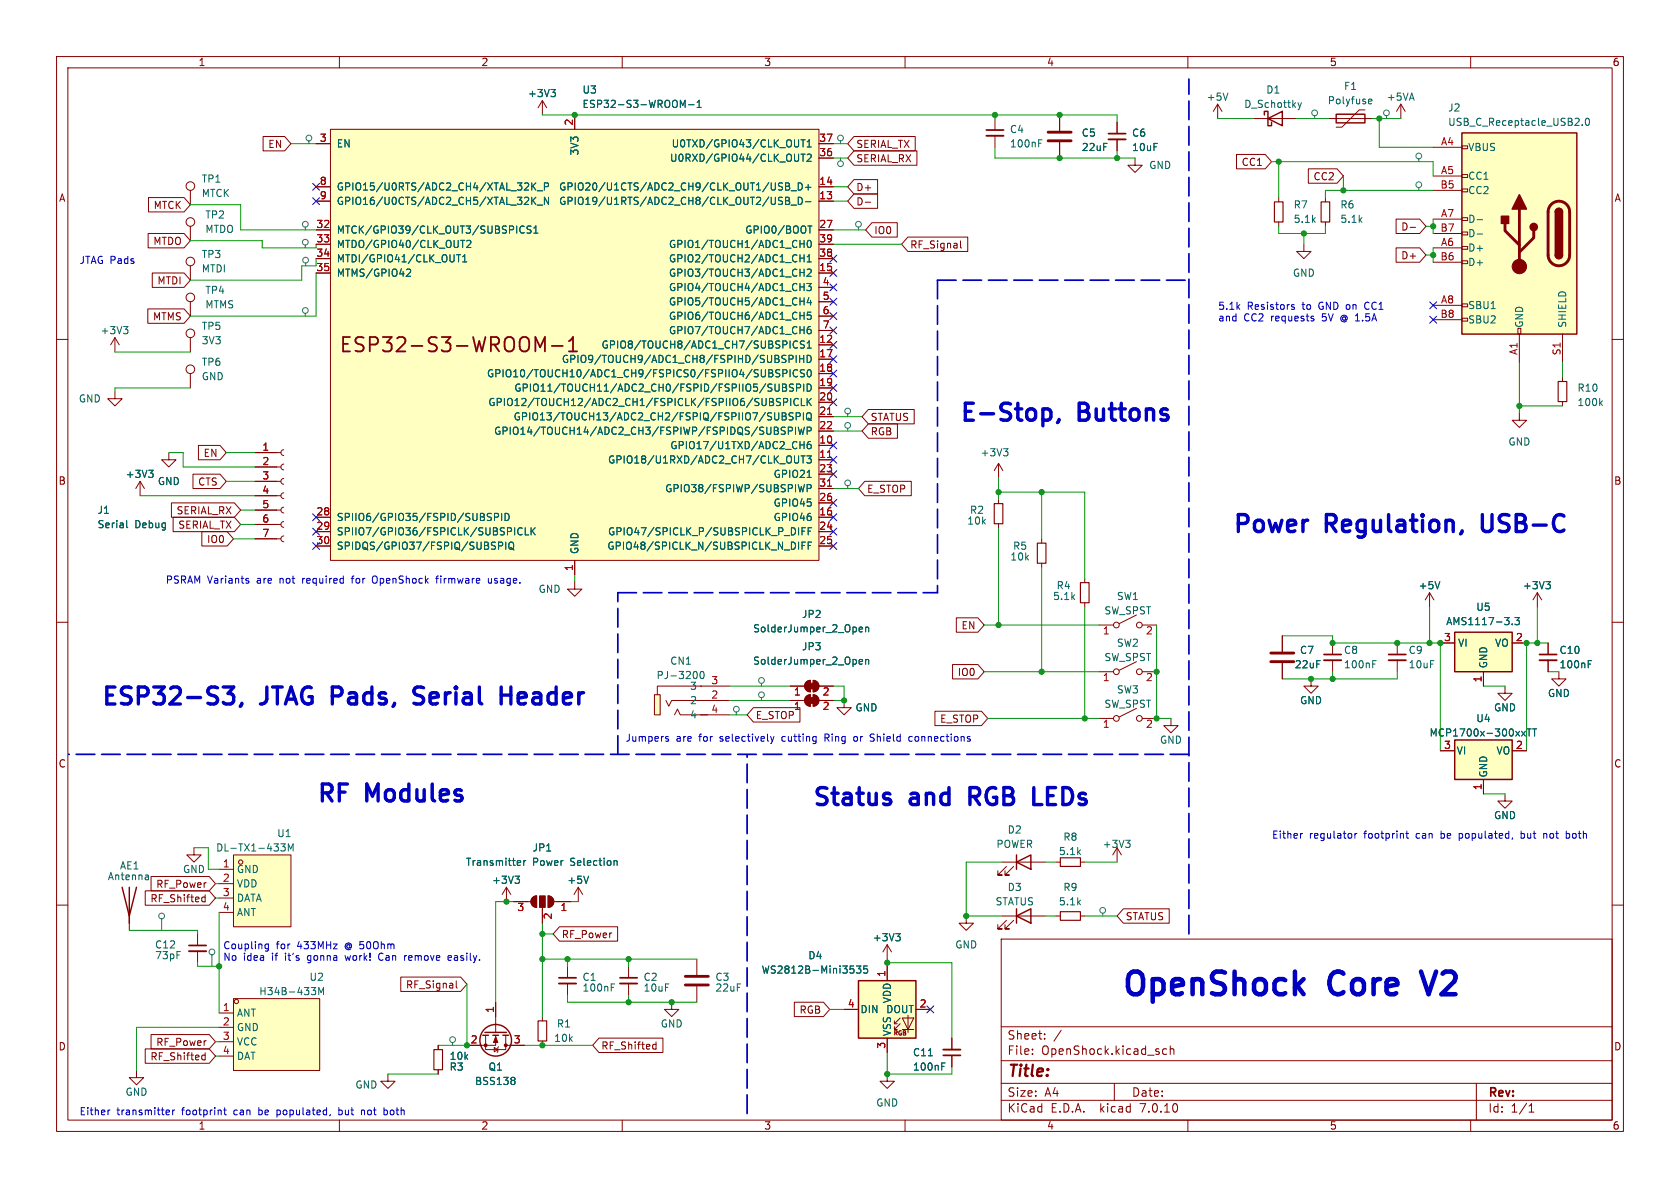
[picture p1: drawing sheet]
<svg xmlns="http://www.w3.org/2000/svg" width="297mm" height="210mm" viewBox="0 0 297 210" stroke-linecap="round" stroke-linejoin="round" font-family="sans-serif">
<g fill="none" stroke="#840000" stroke-width=".18">
<path d="M10 10h277v190h-277zM12 12h273v186h-273zM60 10v2M95.9 17.8v2.5M95.9 17.8l-.8 1.3M95.9 17.8l.7 1.3M110 10v2M160 10v2M210 10v2M215.3 18.4l-.8 1.3M215.3 18.4v2.6M215.3 18.4l.7 1.3"/>
<path d="M241.3 19.4h-1l-3.1 3.1h-1M247.6 18.4l-.7 1.3M247.6 18.4v2.6M247.6 18.4l.8 1.3M260 10v2M26.3 34.9h6.2l1.2 1.3-1.2 1.3h-6.2zM33.7 33.7v2.5M46.5 24.1h3.8l1.1 1.3-1.1 1.3h-3.8zM55.9 35.6h2.5M55.9 33h2.5M55.9 25.4h2.5M58.4 22.9h86.4v76.2h-86.4z"/>
<path d="M101.6 20.3v2.6M144.8 35.6h2.5M144.8 33h2.5M144.8 25.4h2.5M144.8 27.9h2.5M151 31.7h4.1v2.6h-4.1l-1.1-1.3zM151 34.3h4.1v2.5h-4.1l-1.1-1.2zM151 24.1h10.8v2.6h-10.8l-1.1-1.3zM151 26.7h11.1v2.5h-11.1l-1.1-1.3zM153 35.7h.9M154.1 39.4h4.5v2.5h-4.5l-1.1-1.3zM175.9 21v2"/>
<path d="M175.9 24v2M187.3 20.3v2.8M187.3 25.1v2.8M197.5 21.6v2M197.5 24.6v2.1M200.7 27.9v1.3h-1.3l1.3 1.3 1.2-1.3h-1.2M218.6 27.3h5.1l1.1 1.3-1.1 1.2h-5.1zM221.6 21h7.6M226.1 34.9v.8M226.1 39.2v.8M231.3 29.8h5.1l1.1 1.3-1.1 1.3h-5.1zM234.3 34.9v.8"/>
<path d="M234.3 39.2v.8M234.9 21h7.7M246.8 38.7h4.2l1.1 1.3-1.1 1.3h-4.2zM253.4 26h5M253.4 31.1h5M253.4 38.7h5M253.4 33.7h5M258.4 38.5h1.1v.5h-1.1zM258.4 33.4h1.1v.5h-1.1zM258.4 30.9h1.1v.5h-1.1zM258.4 25.8h1.1v.5h-1.1zM10 60h2"/>
<path d="M20.3 59.7l-.7 1.3M20.3 59.7v2.5M20.3 59.7l.8 1.3M26.1 54.6h6.4l1.2 1.3-1.2 1.3h-6.4zM26.2 41.3h6.3l1.2 1.2-1.2 1.3h-6.3zM26.9 48.3h5.6l1.2 1.2-1.2 1.3h-5.6zM33.7 40v2.5M33.7 47v2.5M33.7 53.3v2.6M33.7 59.7v2.5M55.9 48.3h2.5M55.9 40.6h2.5"/>
<path d="M55.9 43.2h2.5M55.9 45.7h2.5M144.8 48.3h2.5M144.8 40.6h2.5M144.8 43.2h2.5M144.8 45.7h2.5M144.8 50.8h2.5M144.8 53.3h2.5M144.8 55.9h2.5M144.8 58.4h2.5M160.5 41.9h10.6v2.6h-10.6l-1.1-1.3zM169.8 42.6v1.1l.2 .2"/>
<path d="M230.5 43.2v1.3h1.3l-1.3 1.2-1.3-1.2h1.3M246.8 43.8h4.2l1.1 1.3-1.1 1.3h-4.2zM249.3 40.2h1M253.4 43.8h5M253.4 54h5M253.4 46.4h5M253.4 41.3h5M253.4 56.5h5M258.4 56.3h1.1v.5h-1.1zM258.4 53.7h1.1v.5h-1.1zM258.4 46.1h1.1v.5h-1.1zM258.4 43.6h1.1v.5h-1.1z"/>
<path d="M258.4 41h1.1v.5h-1.1zM268.4 58h.5v1.1h-.5zM268.6 59.1v5M276.2 59.1v5M285 60h2M20.3 69.2v1.3h1.3l-1.3 1.3-1.3-1.3h1.3M33.7 66v2.6M35.1 78.7h3.8l1.1 1.3-1.1 1.3h-3.8zM50.2 79.5l-.4 .1-.1 .4 .1 .4 .4 .1M144.8 78.7h2.5M144.8 61h2.5M144.8 63.5h2.5"/>
<path d="M144.8 66h2.5M144.8 68.6h2.5M144.8 71.1h2.5M144.8 73.7h2.5M144.8 76.2h2.5M153.5 72.4h8.1v2.5h-8.1l-1.1-1.2zM153.5 74.9h5.2v2.6h-5.2l-1.1-1.3zM268.6 73v1.3h1.3l-1.3 1.3-1.3-1.3h1.3M276.2 66.7v.7M276.2 71v.8M24.8 85.1l-.8 1.3M24.8 85.1v2.5"/>
<path d="M24.8 85.1l.7 1.3M29.8 80v1.3h1.3l-1.3 1.3-1.2-1.3h1.2M30.3 88.9h11.1l1.1 1.3-1.1 1.2h-11.1zM30.6 91.4h10.8l1.1 1.3-1.1 1.3h-10.8zM34.1 83.8h4.8l1.1 1.3-1.1 1.3h-4.8zM35.7 94h4.5l1.1 1.3-1.1 1.2h-4.5zM45.1 95.3h4.6M45.1 92.7h4.6M45.1 90.2h4.6M45.1 87.6h4.6M45.1 85.1h4.6M45.1 82.6h4.6"/>
<path d="M45.1 80h4.6M50.2 94.7l-.4 .2-.1 .3 .1 .4 .4 .2M50.2 92.2l-.4 .1-.1 .4 .1 .4 .4 .1M50.2 89.7l-.4 .1-.1 .4 .1 .3 .4 .2M50.2 87.1l-.4 .2-.1 .3 .1 .4 .4 .1M50.2 84.6l-.4 .1-.1 .4 .1 .3 .4 .2M50.2 82l-.4 .2-.1 .3 .1 .4 .4 .2M55.9 91.4h2.5M55.9 94h2.5M55.9 96.5h2.5M101.6 99.1v2.5M144.8 81.3h2.5"/>
<path d="M144.8 91.4h2.5M144.8 83.8h2.5M144.8 94h2.5M144.8 96.5h2.5M144.8 88.9h2.5M144.8 86.4h2.5M152.9 85.1h8.2v2.5h-8.2l-1.1-1.2zM176.5 81.9v2.6M176.5 88.3v.7M176.5 92.6v.7M176.5 81.9l-.7 1.3M176.5 81.9l.8 1.3"/>
<path d="M184.1 95.3v.7M184.1 99.6v.7M10 110h2M101.6 102.9v1.2h1.3l-1.3 1.3-1.3-1.3h1.3M168.4 117.5h4.5l1.1 1.2-1.1 1.3h-4.5zM169.1 109.2h3.8l1.1 1.3-1.1 1.3h-3.8zM191.8 102.2v.8M191.8 106.6v.7M194.3 118.7h2.5M194.3 110.5h2.5M200.9 117l-3 1.5M200.9 108.7l-3 1.5"/>
<path d="M201.9 118.7h2.6M201.9 110.5h2.6M226.7 112.4v2.8M226.7 117.2v2.8M235.6 113.7v2M235.6 116.7v2M247 113.7v2M247 116.7v2M252.7 104.8l-.7 1.2M252.7 104.8v2.5M252.7 104.8l.8 1.2M254.6 113.7h2.6"/>
<path d="M262.3 118.7v2.6M267.3 113.7h2.6M271.8 104.8l-.8 1.2M271.8 104.8v2.5M271.8 104.8l.7 1.2M273.7 113.7v2M273.7 116.7v2M275.6 118.7v1.3h1.3l-1.3 1.3-1.3-1.3h1.3M285 110h2M115.7 122.8h1v3.6h-1zM117.7 123.8l.5 1 .5-1h10.2M119.3 126.4l.5-1.1 .5 1.1h4.8"/>
<path d="M123.8 121.3h5.1M123.8 126.4h5.1M124.1 121.3h-7.9v1.5M133.2 125.1h8.2v2.5h-8.2l-1.1-1.2zM139.7 121.3h2.5M139.7 123.8h2.5M142.6 120.5l.7-.2v2a1.02 1.02 0 0 1-1-.6 1.02 1.02 0 0 1 .3-1.2zM142.6 123.1l.7-.3v2a1.02 1.02 0 0 1-1-.6 1.02 1.02 0 0 1 .3-1.1zM143.8 120.3a1.02 1.02 0 0 1 1 1 1.02 1.02 0 0 1-1 1zM143.8 122.8a1.02 1.02 0 0 1 1 1 1.02 1.02 0 0 1-1 1zM144.8 121.3h2.5M144.8 123.8h2.5"/>
<path d="M149.2 123.8v1.3h1.3l-1.3 1.3-1.2-1.3h1.2M165.3 125.7h8.2l1.1 1.3-1.1 1.3h-8.2zM194.3 127h2.5M200.9 125.2l-3 1.5M201.9 127h2.6M207 127v1.3h1.3l-1.3 1.2-1.3-1.2h1.3M231.8 120v1.3h1.2l-1.2 1.3-1.3-1.3h1.3M254.6 132.7h2.6M262.3 137.8v2.5M266.1 121.3v1.3h1.2l-1.2 1.2-1.3-1.2h1.3M267.3 132.7h2.6M10 160h2"/>
<path d="M25.7 157.5h11.3l1.1 1.3-1.1 1.2h-11.3zM26.7 154.9h10.3l1.1 1.3-1.1 1.3h-10.3zM34.3 149.9v1.2h1.3l-1.3 1.3-1.3-1.3h1.3M35.8 159.4h.5M35.8 158.6h.5M36.3 158.2v1.2M38.7 153.7h2.6M38.7 156.2h2.6M38.7 158.8h2.6M41.3 151.1h10.1v12.7h-10.1zM89.5 156.8l-.7 1.3M89.5 156.8v2.6"/>
<path d="M89.5 156.8l.8 1.3M90.8 159.4h3.1M94.2 158.6l.7-.2v2a1.02 1.02 0 0 1-1-.6 1.02 1.02 0 0 1 .3-1.2zM96.9 158.4a1.02 1.02 0 0 1 1 1 1.02 1.02 0 0 1-1 1zM97.9 159.4h3.1M102.2 156.8l-.7 1.3M102.2 156.8v2.6M102.2 156.8l.8 1.3M177.2 152.4h7.6M177.9 153.2l-1.5 1.5h.8h-.8v-.8M179.2 153.2l-1.5 1.5h.7h-.7v-.8M186.7 152.4h.8"/>
<path d="M191 152.4h.8M197.5 149.9l-.8 1.2M197.5 149.9v2.5M197.5 149.9l.7 1.2M266.1 140.3v1.3h1.2l-1.2 1.3-1.3-1.3h1.3M285 160h2M22.9 161.9v2.6M34.9 165.1v2M34.9 168.1v2.1M38.7 179.1h2.6M38.7 161.3h2.6M41.3 176.5h15.2v12.7h-15.2z"/>
<path d="M70.9 172.7h10.5l1.1 1.3-1.1 1.3h-10.5zM80.7 173.4v1.1l.1 .2M87.6 177.2v5.3M95.9 160.4v2.8M95.9 179.7v.8M98.9 163.8h10.3v2.6h-10.3l-1.1-1.3zM100.3 170.8v2M100.3 173.9v2M111.1 170.8v2M111.1 173.9v2M118.7 177.2v1.2h1.3l-1.3 1.3-1.2-1.3h1.2M123.2 169.5v2.8"/>
<path d="M123.2 174.4v2.8M140.4 177.2h5.2l1.1 1.2-1.1 1.3h-5.2zM149.2 178.4h2.6M156.8 167l-.7 1.3M156.8 167v2.5M156.8 170.8v2.6M156.8 167l.8 1.3M159.1 180l-1 1v-.5M159.5 180h2l-1 2zM160.5 179.5v3M161.9 178.4h2.6M170.8 161.9v1.3h1.3l-1.3 1.3-1.3-1.3h1.3"/>
<path d="M177 166h108v32h-108zM177.2 161.9h7.6M177.9 162.7l-1.5 1.5h.8h-.8v-.8M179.2 162.7l-1.5 1.5h.7h-.7v-.8M186.7 161.9h.8M191 161.9h.8M198.6 160.7h8.1v2.5h-8.1l-1.1-1.3zM24.1 189.2v1.3h1.3l-1.3 1.3-1.2-1.3h1.2M25.7 185.4h11.3l1.1 1.3-1.1 1.3h-11.3zM26.7 182.9h10.3l1.1 1.3-1.1 1.2h-10.3zM35.8 187.3h.5M35.8 186.6h.5"/>
<path d="M36.3 186.1v1.3M38.7 181.6h2.6M38.7 184.2h2.6M38.7 186.7h2.6M60 198v2M68.6 189.9v1.2h1.2l-1.2 1.3-1.3-1.3h1.3M77.5 184.8v.7M77.5 189.1v.8M85.9 183v2.5h3.5v-2.5M87.4 185.2l.6 .3-.6 .4zM87.6 183v1.8h-5.1M88.1 185l-.1 .2v.7l-.1 .2"/>
<path d="M89.4 184.8h3.3M95.9 184v.8M105.9 183.5h11.3v2.6h-11.3l-1.1-1.3zM110 198v2M115.5 185.4h.5M115.5 184.7h.5M116 184.2v1.3M156.8 189.9v1.2h1.3l-1.3 1.3-1.2-1.3h1.2M156.8 183.5v2.6M158.1 182h.5M158.1 181h.5M159.1 181l-1 1v-.5"/>
<path d="M159.5 182h2M160 198v2M168.3 183.5v2M168.3 186.6v2M177 194.5h108M177 191.5h108M177 187.5h108M177 181.5h108M182.5 186.3v.1M182.5 185.5v.1M184.7 183.6v.1M184.7 182.8v.1"/>
<path d="M187.6 182.1l-1.3 2M197 191.5v3M206.2 185.5l-.4-.1-.3 .3v.4l.2 .2h.5M206.9 185.5l.2-.1 .4 .1v.9M206.9 184.9v1.5M210 198v2M260 198v2M261 191.5v6.5M270.3 196.6h.9M270.3 195.5l.4-.4v1.5"/>
<circle cx="33.7" cy="32.9" r=".76"/>
<circle cx="33.7" cy="39.2" r=".76"/>
<circle cx="33.7" cy="52.6" r=".76"/>
<circle cx="33.7" cy="46.2" r=".76"/>
<circle cx="33.7" cy="58.9" r=".76"/>
<circle cx="33.7" cy="65.3" r=".76"/>
<circle cx="197.4" cy="118.7" r=".51"/>
<circle cx="197.4" cy="110.5" r=".51"/>
<circle cx="201.4" cy="118.7" r=".51"/>
<circle cx="201.4" cy="110.5" r=".51"/>
<circle cx="197.4" cy="127" r=".51"/>
<circle cx="201.4" cy="127" r=".51"/>
<circle cx="42.5" cy="152.4" r=".38"/>
<circle cx="41.8" cy="177" r=".38"/>
</g>
<g fill="#ffffc2" stroke="#ffffc2" stroke-width=".18">
<path d="M258.4 23.5h20.4v35.6h-20.4z"/>
<path d="M257.2 130.8h10.1v7h-10.1z"/>
<path d="M151.8 173.4h10.1v10.1h-10.1z"/>
<path d="M41.3 176.5h15.2v12.7h-15.2z"/>
<path d="M41.3 151.1h10.1v12.7h-10.1z"/>
<path d="M58.4 22.9h86.4v76.2h-86.4z"/>
<path d="M115.7 122.8h1v3.6h-1z"/>
<path d="M257.2 111.8h10.1v6.9h-10.1z"/>
</g>
<g fill="none" stroke="#840000" stroke-width=".25">
<path d="M223.5 20.3v-.6h.7v2.5h.6v-.6M224.2 21l2.5-1.3v2.5zM236.2 20.2h5.1v1.5h-5.1zM258.4 23.5h20.4v35.6h-20.4zM275 37.5a.64 .64 0 0 1 .6-.7 .64 .64 0 0 1 .6 .7M275 45.1a.64 .64 0 0 0 .6 .6 .64 .64 0 0 0 .6-.6M257.2 111.8h10.1v6.9h-10.1zM257.2 130.8h10.1v7h-10.1zM21.6 156.8l1.3 5.1 1.2-5.1M22.9 156.8v6.4M179.7 152.4l2.5-1.3v2.6zM179.7 151.1v2.6"/>
<path d="M151.8 173.4h10.1v10.1h-10.1zM179.7 161.9l2.5-1.2v2.5zM179.7 160.7v2.5M85.3 183h1.1M85.7 182.5h3.8M87.1 183h1M88.9 183h1"/>
<circle cx="87.6" cy="183.9" r="2.79"/>
</g>
<path d="M185.3 24.9h4.1M185.3 23.4h4.1M266.1 39.5v1.3l2.5 2.5M268.6 37v10.1M274.2 36.1a1.9 1.9 0 0 1 2.1-.4 1.9 1.9 0 0 1 1.2 1.8v7.6a1.91 1.91 0 0 1-1.9 1.9 1.91 1.91 0 0 1-1.9-1.9v-7.8l.2-.6zM271.1 40.8v1.2l-2.5 2.6M224.7 117h4M224.7 115.4h4M121.2 174.1h4M121.2 172.6h4" fill="none" stroke="#840000" stroke-width=".51"/>
<g fill="#840000" stroke="#840000" stroke-width=".25">
<path d="M275 45.1h1.2a.64 .64 0 0 1-.6 .6 .64 .64 0 0 1-.6-.6z"/>
<path d="M275 37.5h1.2v7.6h-1.2z"/>
<path d="M275.1 37a.64 .64 0 0 1 .7-.1 .64 .64 0 0 1 .4 .6h-1.2z"/>
<path d="M268.6 34.4l1.3 2.6h-2.6z"/>
<path d="M265.4 38.2h1.3v1.3h-1.3z"/>
<circle cx="271.1" cy="40.1" r=".63"/>
</g>
<g fill="#840000" stroke="#840000" stroke-width=".18">
<path d="M96.9 158.4a1.02 1.02 0 0 1 1 1 1.02 1.02 0 0 1-1 1z"/>
<path d="M95.4 158.4h1v2h-1z"/>
<path d="M94.2 158.6l.7-.2v2a1.02 1.02 0 0 1-1-.6 1.02 1.02 0 0 1 .3-1.2z"/>
<path d="M143 120.8h1v1h-1z"/>
<path d="M142.6 120.5l.7-.2v2a1.02 1.02 0 0 1-1-.6 1.02 1.02 0 0 1 .3-1.2z"/>
<path d="M143.8 120.3a1.02 1.02 0 0 1 1 1 1.02 1.02 0 0 1-1 1z"/>
<path d="M87.6 183.3l.4 1h-.8z"/>
<path d="M143 123.3h1v1h-1z"/>
<path d="M142.6 123.1l.7-.3v2a1.02 1.02 0 0 1-1-.6 1.02 1.02 0 0 1 .3-1.1z"/>
<path d="M143.8 122.8a1.02 1.02 0 0 1 1 1 1.02 1.02 0 0 1-1 1z"/>
<circle cx="268.6" cy="47.1" r="1.27"/>
<circle cx="85.9" cy="184.8" r=".25"/>
<circle cx="89.4" cy="184.8" r=".25"/>
</g>
<g fill="none" stroke="#006464" stroke-width=".18">
<path d="M97.4 15.8h.8l-.4 .5M97.9 16.3l.3 .2v.3l-.3 .3M120.7 18.6l.4-.9v1.3M121.7 18.5h1M123.2 19h.8M123.2 18.1l.4-.4v1.3M217.1 16.5l-.4 1.2M229.5 18.1l.3 .9M229.8 19l-.3 .4M230.1 18.1l-.3 .9M241.9 18.2l.2 .2 .4-.1M241.9 17.7l.2-.2h.3l.1 .2v.1l-.6 .1"/>
<path d="M94 32.3v1.3M94 34.9v1.2M94.2 32.9l.5 .7M94.2 35.4l.5 .7M94.7 32.3l-.7 .8M94.7 34.9l-.7 .7M95 36.3h.9M95 33.7h.9M96.2 33l.6-.1 .2-.1-.1-.3-.7-.2v1.3M97 34.9v1.2l-.8-1.2v1.2M138.2 34.9h.1M138.3 35.7v.3"/>
<path d="M138.9 32.3h.4l.3 .3-.3 .3 .3 .2v.3l-.2 .2h-.5zM138.9 34.9h.4l.3 .2-.3 .4 .3 .1v.3l-.2 .2h-.5zM138.9 35.5h.4M138.9 32.9h.4M139.9 36.3h.9M139.9 33.7h.9M141.1 34.9a.64 .64 0 0 1 .8 .6 .64 .64 0 0 1-.8 .6zM141.1 32.3a.64 .64 0 0 1 .8 .7 .64 .64 0 0 1-.8 .6zM141.6 24.7h.7M141.6 27.2h.7M142 24.7v1.3M142 27.2v1.3"/>
<path d="M142.4 35.7h1M142.4 33.1h1M142.7 27.4l.5-.2 .2 .4-.8 .9h.8M142.7 25.1l.4-.4v1.3M142.7 26h.7M142.8 39.9h.7M142.9 32.6v1M143.2 39.9v1.3M183.6 25.3h.4M183.6 24.7h.6M261.1 38.8h1M279.7 22v.2"/>
<path d="M280.4 21l.2-.1a.68 .68 0 0 1 .4 .6 .68 .68 0 0 1-.4 .7l-.2-.2-.1-.3zM21.8 57.7h.8l-.4 .5M22.4 58.2l.2 .3v.3l-.2 .2M72.1 47.6h.4l.1 .3-.8 .9h.8M80.7 45h.7M81.1 45v1.3M81.4 42.5h.8M81.8 42.5v1.3M81.8 46.3h.7M81.8 45.4l.4-.4v1.3M82.5 42.6l.5-.1 .2 .4-.7 .9h.7M92.7 40.1a.6 .6 0 0 0-.9 .4 .6 .6 0 0 0 .6 .7l.3-.1"/>
<path d="M93.9 40l-.5-.1-.2 .2v.3l.6 .3 .1 .3-.3 .2h-.4M94.4 41.2h.7M94.4 40.3l.3-.4v1.3M141.4 45v1.3M141.4 48.2h.8M141.4 45.6h.8M141.4 43.1h.8M141.4 50.7h.8M141.4 53.3h.8M141.4 55.8h.8M141.4 58.3h.8M142.2 42.5v1.3"/>
<path d="M142.2 45v1.3M142.2 47.6v1.2M142.2 50.1v1.3M142.2 52.6v1.3M142.2 55.2v1.3M142.2 57.7v1.3M142.6 50.1h.8l-.4 .5 .4 .1v.6l-.2 .1-.6-.1M142.7 47.7l.5-.1 .2 .3-.8 .9h.8M142.7 45.4l.4-.4v1.3M142.7 46.3h.7M142.8 42.6l.2-.1a.68 .68 0 0 1 .4 .6 .68 .68 0 0 1-.4 .7l-.2-.2-.1-.3zM143 52.6l-.3 .9h.8"/>
<path d="M143.3 57.7l-.4 .1a.86 .86 0 0 0 0 1.2l.5-.1v-.4l-.2-.3-.4 .1-.1 .2M143.3 53.1v.8M143.4 55.2h-.6l-.1 .6 .2-.1h.4l.1 .2v.4l-.2 .2-.5-.2M261.1 41.4h1M137.3 70.8l.7 .5-.3 .4-.4-.1M137.7 73v1l-.3 .2M137.7 67.9v1l-.1 .2-.3 .1M137.9 65.4l-.5-.1-.2 .2v.3l.5 .3 .2 .3-.3 .2h-.5M138 70.5l-.5-.1-.2 .3M138.3 73h.4l.2 .2-.2 .4 .2 .1 .1 .3-.2 .2h-.5zM138.3 73.6h.4M138.3 67.9h.5l.2 .2-.2 .4 .2 .1 .1 .3-.3 .3h-.5z"/>
<path d="M138.3 68.5h.5M138.4 66h.6l.1-.2v-.3l-.7-.2v1.3M138.5 71.1l.6-.1 .1-.1v-.3l-.7-.2v1.3M138.8 75.6l-.5-.1-.1 .1v.4l.5 .2 .1 .3-.2 .3-.5-.1M139.4 76.2l.6-.1 .1-.2-.1-.3-.6-.1v1.3M139.5 63.5l.6-.1 .1-.2v-.3l-.7-.1v1.3M139.7 65.3v1.3M139.8 70.4v1.3M140.2 73h-.5l-.2 .2 .1 .3 .6 .3v.3l-.2 .1h-.5M140.3 68l-.5-.1-.2 .2 .1 .3 .5 .3v.3l-.2 .2-.4-.1M140.6 75.5v1.3M140.8 73.6h.6l.1-.2-.1-.3-.6-.1v1.2"/>
<path d="M140.8 62.8v1.3M140.8 68.6l.6-.1 .1-.2v-.3l-.7-.1v1.3M141 60.4a.6 .6 0 0 0-.8 .4 .6 .6 0 0 0 .6 .7l.2-.1M141 65.5a.6 .6 0 0 0-.8 .4 .6 .6 0 0 0 .6 .7l.2-.1M141.1 70.6a.6 .6 0 0 0-.8 .4 .6 .6 0 0 0 .6 .7l.2-.1M141.1 75.5l.3 1.3 .3-.9 .2 .9 .3-1.3M141.4 62.8v1.3M141.4 63.4h.7M141.4 78v1.3M141.4 78.7h.8M141.7 70.4v1.3h.6M142 73v1.2"/>
<path d="M142.1 62.8v1.3M142.1 67.9v1.3M142.2 78v1.3M142.2 60.3h-.5l-.2 .2 .1 .3 .6 .3v.3l-.2 .1h-.5M142.2 65.4l-.5-.1-.2 .3 .1 .3 .6 .2v.4l-.2 .1h-.5M142.6 73.2l.3-.2a.43 .43 0 0 1 .5 .4v.4a.42 .42 0 0 1-.4 .5 .42 .42 0 0 1-.4-.5zM142.7 62.8a.64 .64 0 0 1 .7 .6 .64 .64 0 0 1-.7 .7zM142.7 67.9a.64 .64 0 0 1 .7 .6 .64 .64 0 0 1-.7 .7zM142.7 70.4v1.3M142.7 76.2l.6-.1 .1-.2v-.3l-.7-.1v1.3M142.7 61.5h.7M142.7 60.6l.4-.3v1.2"/>
<path d="M142.8 65.5l.2-.2a.68 .68 0 0 1 .4 .7 .68 .68 0 0 1-.4 .6l-.2-.1-.1-.4zM142.8 73.9l.7 .5M142.9 71l.5 .7M143.3 78l-.4 .1a.86 .86 0 0 0 0 1.2l.5-.1v-.4l-.2-.3-.4 .1-.1 .2M143.4 70.4l-.7 .8M177.4 79.3h.8l-.4 .5M178 79.8l.2 .2v.3l-.2 .3M282.9 71.2l.4 .5M283.3 70.9l-.5 .4M22.4 92v1.1l.2 .2M26.3 83.1h.8l-.5 .5M26.8 83.6l.3 .3v.3l-.3 .2"/>
<path d="M86.4 91.4l.4 .1 .1 .3-.3 .2h-.3M86.4 90.7l.5 .1M87.4 91.4h.6l.1-.2v-.3l-.7-.2v1.3M88.1 96.5l.6-.1 .2-.1-.1-.3-.7-.2v1.3M88.7 90.7v1.3M89.3 90.7a.64 .64 0 0 1 .7 .7 .64 .64 0 0 1-.7 .6zM89.4 95.8v1.3M90 96l.3-.2a.43 .43 0 0 1 .5 .5v.4a.42 .42 0 0 1-.4 .4 .42 .42 0 0 1-.4-.4zM90.2 96.8l.4 .2M90.6 97l.3 .2M91 93.3v1.3M92.3 93.4a.6 .6 0 0 0-.8 .4 .6 .6 0 0 0 .6 .8l.2-.2"/>
<path d="M92.9 93.3v1.3h.6M93.9 93.3v1.3M94.1 93.8l.5 .8M94.6 93.3l-.7 .7M140.5 80.6v1l.2 .3 .4-.1 .1-.2v-1M141.2 93.3v1.3M141.2 95.8v1.3M141.6 80.6h.7M141.8 93.9h.4M141.8 96.4h.4M142 80.6v1.3M142.2 85.7l-.3 1.2-.2-.9-.3 .9"/>
<path d="M142.4 93.3h-.6v1.3M142.4 95.8h-.6v1.3M142.6 80.6h.8l-.4 .5 .4 .1v.5l-.2 .2-.6-.2M142.7 86.3h.6l.1-.2v-.3l-.7-.1v1.2M142.7 84.4h.7M142.9 93.9h.4M142.9 96.4h.4M143.5 93.3h-.6v1.3M143.5 95.8h-.6v1.3M123.1 118.8l.2 .4-.2 .7M123.9 118.8l.2-.1a.68 .68 0 0 1 .4 .6 .68 .68 0 0 1-.4 .7 .84 .84 0 0 1-.2-1.2zM151.9 111.3l.6-.1-.1-.3h-.3l-.2 .1v.6h.5"/>
<path d="M151.9 117l.6-.1-.1-.3h-.3l-.2 .2v.6h.5M153 111l.2-.1h.3l.1 .8M153 110.9v.8M153 116.6v.8M153 116.7l.2-.1h.3l.1 .8M242.7 117.4h.4M242.7 116.8h.6M254.5 102.8l-.4 1.3M267.3 110.3v.1M267.8 109.2h.8l-.4 .4 .3 .2v.5l-.1 .1-.6-.1M273.3 102.8h.8l-.4 .5M273.8 103.3l.3 .2v.3l-.3 .3"/>
<path d="M280.8 117.4h.4M280.8 116.8h.6M269 129.3l.7 .8M269.7 129.3l-.7 .8M270 128.8h.7M270.3 128.8v1.3M270.9 128.8h.8M271.3 128.8v1.3M26.1 154.7l.2 .2v.6M26.3 155.5h-.5M26.3 155h-.5M49.6 149.2h.8l-.4 .5 .4 .1v.5l-.2 .1h-.5"/>
<path d="M51 150.4v-1.2l.4 .9 .4-.9v1.2M91 154.9h.8l-.4 .5M91.6 155.4l.2 .2v.3l-.2 .3M91.6 152.1l.4 .1v.2l-.6 .2M92 152.9l-.4 .1M92.6 152.1v.9M93 152.1l-.4 .3M104 154.9l-.4 1.3M108.6 152.2h.4l.1 .8M199 148.5h.8l-.4 .5M199.5 149l.3 .3v.3l-.3 .2M55 174.6h.8l-.4 .5"/>
<path d="M55.6 175.1l.2 .2v.3l-.2 .2M56.4 175.8v-1.2l.4 .9 .4-.9v1.2M108.1 174.5h.4M108.1 173.9h.6M150.3 170.8h.6M150.7 171.2l.3 .3v.3l-.3 .2M151.4 170.8h.8l-.4 .4 .3 .2v.5l-.2 .1-.5-.1M153.3 170.8h-.6v.6l.2-.2 .4 .1 .1 .2-.1 .4-.1 .1-.5-.1M158.4 165h.7l-.4 .5M158.9 165.5l.2 .3v.3l-.2 .2M90.8 190.4l.2 .3-.2 .3 .2 .2v.3l-.2 .2M164.1 186.6h.7"/>
<path d="M166.5 188.5h.4M166.5 187.9h.6"/>
</g>
<path d="M225.3 35.7h1.5v3.5h-1.5zM233.6 35.7h1.5v3.5h-1.5zM275.5 67.4h1.5v3.6h-1.5zM175.8 89h1.5v3.6h-1.5zM183.4 96h1.5v3.6h-1.5zM191 103h1.5v3.6h-1.5zM187.5 151.6h3.5v1.6h-3.5zM187.5 161.2h3.5v1.5h-3.5zM76.7 185.5h1.5v3.6h-1.5zM95.1 180.5h1.5v3.5h-1.5z" fill="none" stroke="#840000" stroke-width=".2"/>
<path d="M174.4 24h3M196 24.6h3M234.1 116.7h3M245.5 116.7h3M272.2 116.7h3M33.4 168.1h3M98.8 173.9h3.1M109.6 173.9h3M166.8 185.5h3" fill="none" stroke="#840000" stroke-width=".33"/>
<path d="M174.4 23h3M196 23.6h3M234.1 115.7h3M245.5 115.7h3M272.2 115.7h3M33.4 167.1h3M98.8 172.8h3.1M109.6 172.8h3M166.8 186.6h3" fill="none" stroke="#840000" stroke-width=".3"/>
<path d="M95.5 61.4l.8-1.8v2.5M97.5 61.2h2M100.6 62.1h1.4M100.6 60.3l.7-.7v2.5" fill="none" stroke="#840000" stroke-width=".32"/>
<path d="M146.3 73.2h.7M146.3 80.9h.7M146.3 85.9h.7" fill="none" stroke="#a90000" stroke-width=".18"/>
<g fill="none" stroke="#484848" stroke-width=".18">
<path d="M54.6 24.9v.5M148.6 24.9v.5M148.6 27.9v.5M232.4 20.5v.5M245.1 20.5v.5M250.8 28.1v.5M250.8 33.2v.5M54 40.1v.5M54 43.3v.5M54 55.4v.5M54 46.5v.5M151.8 40.1v.5"/>
<path d="M149.9 73.2v.5M149.9 75.7v.5M149.9 85.9v.5M130.2 125.9v.5M134.6 120.8v.5M134.6 123.3v.5M28.6 162.4v2.1M37.5 168.8v2M194.9 161.4v.5M80 184.3v.5"/>
<circle cx="232.4" cy="20" r=".51"/>
<circle cx="245.1" cy="20" r=".51"/>
<circle cx="54" cy="39.6" r=".51"/>
<circle cx="54.6" cy="24.4" r=".51"/>
<circle cx="148.6" cy="28.9" r=".51"/>
<circle cx="148.6" cy="24.4" r=".51"/>
<circle cx="151.8" cy="39.6" r=".51"/>
<circle cx="250.8" cy="32.7" r=".51"/>
<circle cx="250.8" cy="27.6" r=".51"/>
<circle cx="54" cy="54.9" r=".51"/>
<circle cx="54" cy="42.8" r=".51"/>
<circle cx="54" cy="46" r=".51"/>
<circle cx="149.9" cy="72.7" r=".51"/>
<circle cx="149.9" cy="75.2" r=".51"/>
<circle cx="149.9" cy="85.4" r=".51"/>
<circle cx="130.2" cy="125.4" r=".51"/>
<circle cx="134.6" cy="120.3" r=".51"/>
<circle cx="134.6" cy="122.8" r=".51"/>
<circle cx="28.6" cy="161.9" r=".51"/>
<circle cx="37.5" cy="168.3" r=".51"/>
<circle cx="194.9" cy="160.9" r=".51"/>
<circle cx="80" cy="183.8" r=".51"/>
</g>
<g fill="none" stroke="#0000c2" stroke-width=".6">
<path d="M185.2 72.3l.5 .3 .1 .3v.8l-.3 .4-.3 .2M187.2 74.1l-.3 .6M262.1 91v2.4l.1 .3M39.5 121.4h1.8l-1 1.2a.81 .81 0 0 1 1 .6v.7l-.3 .4-.3 .1h-.8l-.3-.1M42.7 124.3l-.2 .6M73.2 124.3l.4 .1h.7l.3-.1M74.9 121.6l-.4-.2h-.8a.73 .73 0 0 0-.5 .8 .73 .73 0 0 0 .5 .7l.9 .3M88.6 121.4v3M88.6 122.9h1.7M90.3 121.4v3M172.6 139.2h-1.1v3M171.5 140.8h1.1"/>
<path d="M182.8 142.2h1.4"/>
</g>
<g fill="none" stroke="#0000c2" stroke-width=".18">
<path d="M228.4 54.2l.4 .1 .1 .2-.2 .2-.4-.1M228.4 53.9h.4M232.1 56.3l.2 .2-.2 .2M232.1 55.9l.1 .1M237.2 55.9a.58 .58 0 0 0 0 .8M241.5 53.5l-.3 .5 .3 .6M43.6 102.7h.3l.1 .2-.2 .2h-.2M43.6 102.2l.3 .1M62.1 102.2h.5M62.3 101.9v1.2M66.4 101.8a.43 .43 0 0 0-.6 .4v.5a.43 .43 0 0 0 .6 .4M77 102.2h.5"/>
<path d="M77.5 101.8l-.3 .2v1.1M86.3 102.2l.1 .8 .3 .1 .2-.1M86.9 102.2v.9M117.7 130.5l.5 .3-.1 .2h-.3M117.7 130.2h.4M136.2 130.2l.3 .8M136.5 131l-.3 .5M136.8 130.2l-.3 .8M145.8 130.4h.5M146.3 129.8h-.5v1.2M151.4 130.2h-.4l-.1 .2 .1 .5 .4 .1M153.8 131h.6"/>
<path d="M154 129.8h.6M154 130.3l.4 .2M161.3 130.2h-.4l-.2 .2 .1 .6h.5M230.3 147.3l-.3 .2M239.5 147.3v.9M239.9 147.3l-.4 .3M248.5 147.3h.5M248.7 146.9v1.1l.3 .2M258 147.3v1.3M258 148.1l.1 .1M258.1 147.3l-.1 .1M267.4 148.1l-.1 .3"/>
<path d="M268.9 148.1l.4 .1M268.9 146.9v1.3M269.3 147.3l-.4 .1M272.9 147.5l.4-.2 .2 .2M272.9 147.3v.9M276.9 147.4l.4-.1 .2 .3-.1 .5h-.5M46.8 167.5l.3 .2h.4M47.5 166.9v1l-.3 .2h-.3M47.5 166.9h-.4l-.3 .2M61 168.9l.2 .9M67.2 168.6a.72 .72 0 0 0 .1 1.2M71.9 168.9l-.4 .3"/>
<path d="M79.2 169.3l.6-.1-.1-.2-.3-.1-.2 .2 .1 .6h.4M19.5 196.2l-.3 .1M29.6 196.2l.3 .1 .1 .2-.6 .1M29.9 197l-.3 .1M30.5 196.2v.9M30.9 196.2l-.4 .3M39.5 196.2h.5M39.7 195.8v1.1l.3 .2M49 196.2v1.3M49 197l.1 .1M49.1 196.2l-.1 .1M58.4 197l-.1 .3"/>
<path d="M59.9 197l.4 .1M59.9 195.8v1.3M60.3 196.2l-.4 .1M63.9 196.3l.4-.1 .1 .2M63.9 196.2v.9M67.9 196.3l.4-.1 .2 .3-.1 .5h-.5"/>
</g>
<path d="M251.2 171.7l1.4 4" fill="none" stroke="#0000c2" stroke-width=".8"/>
<path d="M165.7 49.5h44.5M165.7 49.5v55.3M109.2 104.8h56.5M109.2 133.4v-28.6M210.2 133.4h-198.1M210.2 165.1v-151.1M132.1 196.9v-63.5" fill="none" stroke="#0000c2" stroke-width=".3" stroke-dasharray="3.3 1.2"/>
<g fill="none" stroke="#009600" stroke-width=".18">
<path d="M33.7 36.2h8.8v4.4h13.4M51.4 25.4h4.5M95.9 20.3h101.6v1.3M147.3 27.9h2.6M147.3 35.6h2.6M147.3 33h2.6M147.3 25.4h2.6M175.9 26v1.9h24.8M175.9 20.3v.7M197.5 26.7v1.2M215.3 21h6.3M224.8 28.6h28.6v2.5"/>
<path d="M226.1 28.6v6.3M229.2 21h5.7M237.5 31.1v2.6M242.6 21h5M243.8 21v5h9.6M253.4 38.7v2.6M253.4 33.7h-19.1v1.2M33.7 42.5h12.7v1.3h9.5v-.6M55.9 45.7v1.3h-2.6v2.5h-19.6M55.9 48.3v7.6h-22.2M147.3 40.6h5.7M147.3 43.2h12.1"/>
<path d="M226.1 40v1.3h8.2v-1.3M230.5 41.3v1.9M252.1 45.1h1.3M252.1 40h1.3M253.4 43.8v2.6M20.3 62.2h13.4M33.7 68.6h-13.4v.6M147.3 76.2h5.1M147.3 73.7h5.1M268.6 64.1v8.9M268.6 71.8h7.6M276.2 64.1v2.6"/>
<path d="M24.8 87.6h20.3M29.8 80h2.6v2.6h12.7M40 80h5.1M40 85.1h5.1M41.3 95.3h3.8M42.5 92.7h2.6M42.5 90.2h2.6M147.3 86.4h4.5M176.5 84.5v3.8M176.5 93.3v17.2M176.5 87h15.3v15.2M184.1 87v8.3"/>
<path d="M101.6 101.6v1.3M174 110.5h20.3M174 118.7h20.3M184.1 100.3v18.4M191.8 107.3v19.7M204.5 110.5v16.5h2.5M226.7 112.4h8.9v1.3h19v19M235.6 118.7v1.3M247 118.7v1.3h-20.3M252.7 107.3v6.4M271.8 107.3v6.4M273.7 118.7h1.9"/>
<path d="M273.7 113.7h-3.8v19M128.9 121.3h10.8M128.9 126.4h3.2M128.9 123.8h10.8M147.3 121.3h1.9v2.5h-1.9M174.6 127h19.7M262.3 121.3h3.8M34.3 149.9h2.5v3.8h1.9M38.1 158.8h.6M38.1 156.2h.6M90.8 159.4h-3.2v17.8M101 159.4h1.2"/>
<path d="M177.2 152.4h-6.4v9.5h6.4M184.8 152.4h1.9M191.8 152.4h5.7M262.3 140.3h3.8M22.9 164.5h12v.6M34.9 170.2v.6h3.8M38.7 161.3v17.8M82.5 174v10.8h-5M95.9 163.2v16.5M95.9 169.5h27.3M95.9 165.1h1.9M100.3 169.5v1.3"/>
<path d="M100.3 175.9v1.3h22.9M111.1 169.5v1.3M111.1 175.9v1.3M146.7 178.4h2.5M156.8 170.2h11.5v13.3M156.8 169.5v1.3M184.8 161.9h1.9M191.8 161.9h5.7M38.1 184.2h.6M38.1 186.7h.6M38.7 181.6h-14.6v7.6M68.6 189.9h8.9"/>
<path d="M92.7 184.8h12.1M156.8 186.1v3.8h11.5v-1.3"/>
</g>
<g fill="none" stroke="#000084" stroke-width=".18">
<path d="M55.3 32.4l1.2 1.2M55.3 35l1.2 1.2M56.5 32.4l-1.2 1.2M56.5 35l-1.2 1.2M146.7 45.1l1.2 1.2M146.7 47.7l1.2 1.2M146.7 50.2l1.2 1.2M146.7 52.7l1.2 1.2M146.7 55.3l1.2 1.2M146.7 57.8l1.2 1.2M147.9 45.1l-1.2 1.2M147.9 47.7l-1.2 1.2"/>
<path d="M147.9 50.2l-1.2 1.2M147.9 52.7l-1.2 1.2M147.9 55.3l-1.2 1.2M147.9 57.8l-1.2 1.2M252.8 53.4l1.2 1.2M252.8 55.9l1.2 1.2M254 53.4l-1.2 1.2M254 55.9l-1.2 1.2M146.7 78.1l1.2 1.2M146.7 62.9l1.2 1.2M146.7 65.4l1.2 1.2M146.7 68l1.2 1.2"/>
<path d="M146.7 60.4l1.2 1.2M146.7 70.5l1.2 1.2M147.9 78.1l-1.2 1.2M147.9 62.9l-1.2 1.2M147.9 65.4l-1.2 1.2M147.9 68l-1.2 1.2M147.9 60.4l-1.2 1.2M147.9 70.5l-1.2 1.2M55.3 95.9l1.2 1.2M55.3 90.8l1.2 1.2M55.3 93.4l1.2 1.2M56.5 95.9l-1.2 1.2"/>
<path d="M56.5 90.8l-1.2 1.2M56.5 93.4l-1.2 1.2M146.7 88.3l1.2 1.2M146.7 80.7l1.2 1.2M146.7 83.2l1.2 1.2M146.7 90.8l1.2 1.2M146.7 95.9l1.2 1.2M146.7 93.4l1.2 1.2M147.9 88.3l-1.2 1.2M147.9 80.7l-1.2 1.2M147.9 83.2l-1.2 1.2M147.9 90.8l-1.2 1.2"/>
<path d="M147.9 95.9l-1.2 1.2M147.9 93.4l-1.2 1.2M163.9 177.8l1.2 1.2M165.1 177.8l-1.2 1.2"/>
</g>
<g fill="#009600" stroke="#009600" stroke-width=".18">
<circle cx="204.5" cy="127" r=".46"/>
<circle cx="191.8" cy="127" r=".46"/>
<circle cx="184.1" cy="118.7" r=".46"/>
<circle cx="176.5" cy="110.5" r=".46"/>
<circle cx="204.5" cy="118.7" r=".46"/>
<circle cx="230.5" cy="41.3" r=".46"/>
<circle cx="268.6" cy="71.8" r=".46"/>
<circle cx="253.4" cy="45.1" r=".46"/>
<circle cx="231.8" cy="120" r=".46"/>
<circle cx="235.6" cy="113.7" r=".46"/>
<circle cx="252.7" cy="113.7" r=".46"/>
<circle cx="254.6" cy="113.7" r=".46"/>
<circle cx="247" cy="113.7" r=".46"/>
<circle cx="269.9" cy="113.7" r=".46"/>
<circle cx="235.6" cy="120" r=".46"/>
<circle cx="271.8" cy="113.7" r=".46"/>
<circle cx="253.4" cy="40" r=".46"/>
<circle cx="237.5" cy="33.7" r=".46"/>
<circle cx="243.8" cy="21" r=".46"/>
<circle cx="226.1" cy="28.6" r=".46"/>
<circle cx="184.1" cy="87" r=".46"/>
<circle cx="187.3" cy="27.9" r=".46"/>
<circle cx="197.5" cy="27.9" r=".46"/>
<circle cx="176.5" cy="87" r=".46"/>
<circle cx="101.6" cy="20.3" r=".46"/>
<circle cx="187.3" cy="20.3" r=".46"/>
<circle cx="175.9" cy="20.3" r=".46"/>
<circle cx="149.2" cy="123.8" r=".46"/>
<circle cx="170.8" cy="161.9" r=".46"/>
<circle cx="156.8" cy="189.9" r=".46"/>
<circle cx="118.7" cy="177.2" r=".46"/>
<circle cx="156.8" cy="170.2" r=".46"/>
<circle cx="82.5" cy="184.8" r=".46"/>
<circle cx="95.9" cy="184.8" r=".46"/>
<circle cx="95.9" cy="169.5" r=".46"/>
<circle cx="95.9" cy="165.1" r=".46"/>
<circle cx="89.5" cy="159.4" r=".46"/>
<circle cx="100.3" cy="169.5" r=".46"/>
<circle cx="111.1" cy="169.5" r=".46"/>
<circle cx="111.1" cy="177.2" r=".46"/>
<circle cx="38.7" cy="170.8" r=".46"/>
</g>
<g font-size="5.6" fill="#0000c2">
<text x="198.1" y="176.3">OpenShock</text>
<text x="235.3" y="176.3">Core</text>
<text x="253.5" y="176.3">V2</text>
</g>
<g font-size="4.2" fill="#0000c2">
<text x="169.5" y="74.7">E-Stop,</text>
<text x="190.9" y="74.7">Buttons</text>
<text x="217.8" y="94.4">Power</text>
<text x="234.6" y="94.4">Regulation,</text>
<text x="263.3" y="94.4">USB-C</text>
<text x="17.8" y="124.8">ESP32-S3,</text>
<text x="46.4" y="124.8">JTAG Pads,</text>
<text x="75.8" y="124.8">Serial</text>
<text x="92.3" y="124.8">Header</text>
<text x="55.9" y="142">RF</text>
<text x="64.9" y="142">Modules</text>
<text x="143.5" y="142.6">Status</text>
<text x="161.1" y="142.6">and</text>
<text x="172.8" y="142.6">RGB</text>
<text x="185.3" y="142.6">LEDs</text>
</g>
<text font-size="3.5" fill="#840000" x="59.8" y="62.7">ESP32-S3-WROOM-1</text>
<text font-size="2.8" fill="#840000" x="178" y="190.9">Title:</text>
<g font-size="2.1" fill="#840000">
<text x="178" y="184">Sheet:</text>
<text x="178" y="186.7">File:</text>
<text x="184.1" y="186.7">OpenShock.kicad_sch</text>
<text x="178" y="196.9">KiCad</text>
<text x="178" y="194.1">Size:</text>
<text x="184.7" y="194.1">A4</text>
<text x="185.7" y="196.9">E.D.A.</text>
<text x="194.6" y="196.9">kicad</text>
<text x="200" y="194.1">Date:</text>
<text x="201.8" y="196.9">7.0.10</text>
<text x="263" y="194.3">Rev:</text>
<text x="263" y="196.9">Id:</text>
<text x="267.1" y="196.9">1/1</text>
</g>
<g font-size="1.8" fill="#840000">
<text x="35" y="11.9">1</text>
<text x="85" y="11.9">2</text>
<text x="135" y="11.9">3</text>
<text x="185" y="11.9">4</text>
<text x="235" y="11.9">5</text>
<text x="285" y="11.9">6</text>
<text x="47.3" y="26.4">EN</text>
<text x="151.3" y="26.4">SERIAL_TX</text>
<text x="151.3" y="28.9">SERIAL_RX</text>
<text x="219.4" y="29.5">CC1</text>
<text x="10.3" y="35.9">A</text>
<text x="151.3" y="34">D+</text>
<text x="232.1" y="32.1">CC2</text>
<text x="285.3" y="35.9">A</text>
<text x="27.1" y="37.1">MTCK</text>
<text x="151.3" y="36.5">D-</text>
<text x="154.5" y="41.6">IO0</text>
<text x="247.6" y="41">D-</text>
<text x="27" y="43.5">MTDO</text>
<text x="160.8" y="44.1">RF_Signal</text>
<text x="247.6" y="46">D+</text>
<text x="27.7" y="50.5">MTDI</text>
<text x="26.9" y="56.8">MTMS</text>
<text x="153.8" y="74.6">STATUS</text>
<text x="153.8" y="77.2">RGB</text>
<text x="35.9" y="81">EN</text>
<text x="10.3" y="85.9">B</text>
<text x="34.9" y="86">CTS</text>
<text x="153.2" y="87.3">E_STOP</text>
<text x="285.3" y="85.9">B</text>
<text x="31.1" y="91.1">SERIAL_RX</text>
<text x="31.4" y="93.7">SERIAL_TX</text>
<text x="36.5" y="96.2">IO0</text>
<text x="169.9" y="111.4">EN</text>
<text x="169.2" y="119.7">IO0</text>
<text x="133.5" y="127.3">E_STOP</text>
<text x="166.1" y="128">E_STOP</text>
<text x="10.3" y="135.9">C</text>
<text x="285.3" y="135.9">C</text>
<text x="26.5" y="159.7">RF_Shifted</text>
<text x="27.5" y="157.2">RF_Power</text>
<text x="99.2" y="166.1">RF_Power</text>
<text x="198.9" y="162.9">STATUS</text>
<text x="71.7" y="174.9">RF_Signal</text>
<text x="141.2" y="179.4">RGB</text>
<text x="10.3" y="185.9">D</text>
<text x="27.5" y="185.1">RF_Power</text>
<text x="106.2" y="185.7">RF_Shifted</text>
<text x="285.3" y="185.9">D</text>
<text x="26.5" y="187.6">RF_Shifted</text>
<text x="35" y="199.9">1</text>
<text x="85" y="199.9">2</text>
<text x="135" y="199.9">3</text>
<text x="185" y="199.9">4</text>
<text x="235" y="199.9">5</text>
<text x="285" y="199.9">6</text>
</g>
<g font-size="1.8" fill="#006464">
<text x="93.2" y="17.4">+3V3</text>
<text x="102.9" y="16.7">U3</text>
<text x="223.8" y="16.7">D1</text>
<text x="237.5" y="16.1">F1</text>
<text x="102.9" y="19.3">ESP32-S3-WROOM-1</text>
<text x="178.4" y="23.7">C4</text>
<text x="213.2" y="18">+5V</text>
<text x="219.9" y="19.3">D_Schottky</text>
<text x="234.6" y="18.6">Polyfuse</text>
<text x="245.1" y="18">+5VA</text>
<text x="255.9" y="19.9">J2</text>
<text x="255.9" y="22.5">USB_C_Receptacle_USB2.0</text>
<text x="59.4" y="26.3">EN</text>
<text x="102.5" y="27.6" transform="rotate(-90 102.5 27.6)">3V3</text>
<text x="118.3" y="28.8">U0RXD/GPIO44/CLK_OUT2</text>
<text x="118.6" y="26.3">U0TXD/GPIO43/CLK_OUT1</text>
<text x="178.4" y="26.3">100nF</text>
<text x="191.1" y="24.4">C5</text>
<text x="191.1" y="26.9">22uF</text>
<text x="200" y="24.4">C6</text>
<text x="200" y="26.9">10uF</text>
<text x="259.5" y="26.9">VBUS</text>
<text x="35.6" y="32.5">TP1</text>
<text x="35.6" y="35">MTCK</text>
<text x="59.4" y="33.9">GPIO15/U0RTS/ADC2_CH4/XTAL_32K_P</text>
<text x="98.7" y="33.9">GPIO20/U1CTS/ADC2_CH9/CLK_OUT1/USB_D+</text>
<text x="203.1" y="30.1">GND</text>
<text x="259.5" y="32">CC1</text>
<text x="259.5" y="34.5">CC2</text>
<text x="36.2" y="38.8">TP2</text>
<text x="36.2" y="41.4">MTDO</text>
<text x="59.4" y="41.5">MTCK/GPIO39/CLK_OUT3/SUBSPICS1</text>
<text x="59.4" y="36.4">GPIO16/U0CTS/ADC2_CH5/XTAL_32K_N</text>
<text x="98.7" y="36.4">GPIO19/U1RTS/ADC2_CH8/CLK_OUT2/USB_D-</text>
<text x="131.6" y="41.5">GPIO0/BOOT</text>
<text x="228.6" y="37.1">R7</text>
<text x="228.6" y="39.6">5.1k</text>
<text x="236.9" y="37.1">R6</text>
<text x="236.9" y="39.6">5.1k</text>
<text x="259.5" y="39.6">D-</text>
<text x="35.6" y="45.8">TP3</text>
<text x="59.4" y="44">MTDO/GPIO40/CLK_OUT2</text>
<text x="59.4" y="46.6">MTDI/GPIO41/CLK_OUT1</text>
<text x="118.2" y="46.6">GPIO2/TOUCH2/ADC1_CH1</text>
<text x="118.2" y="44">GPIO1/TOUCH1/ADC1_CH0</text>
<text x="259.5" y="44.7">D+</text>
<text x="259.5" y="47.2">D+</text>
<text x="259.5" y="42.1">D-</text>
<text x="35.6" y="48.4">MTDI</text>
<text x="36.2" y="52.2">TP4</text>
<text x="59.4" y="49.1">MTMS/GPIO42</text>
<text x="118.2" y="49.1">GPIO3/TOUCH3/ADC1_CH2</text>
<text x="118.2" y="51.7">GPIO4/TOUCH4/ADC1_CH3</text>
<text x="228.5" y="49.1">GND</text>
<text x="17.7" y="59.3">+3V3</text>
<text x="35.6" y="58.5">TP5</text>
<text x="36.2" y="54.7">MTMS</text>
<text x="118.2" y="54.2">GPIO5/TOUCH5/ADC1_CH4</text>
<text x="118.2" y="56.7">GPIO6/TOUCH6/ADC1_CH5</text>
<text x="118.2" y="59.3">GPIO7/TOUCH7/ADC1_CH6</text>
<text x="259.5" y="54.8">SBU1</text>
<text x="259.5" y="57.4">SBU2</text>
<text x="269.5" y="58" transform="rotate(-90 269.5 58)">GND</text>
<text x="277.1" y="58" transform="rotate(-90 277.1 58)">SHIELD</text>
<text x="35.6" y="64.9">TP6</text>
<text x="35.6" y="61.1">3V3</text>
<text x="99.2" y="64.4">GPIO9/TOUCH9/ADC1_CH8/FSPIHD/SUBSPIHD</text>
<text x="106.2" y="61.8">GPIO8/TOUCH8/ADC1_CH7/SUBSPICS1</text>
<text x="13.8" y="71.3">GND</text>
<text x="35.6" y="67.4">GND</text>
<text x="86" y="66.9">GPIO10/TOUCH10/ADC1_CH9/FSPICS0/FSPIIO4/SUBSPICS0</text>
<text x="86.2" y="72">GPIO12/TOUCH12/ADC2_CH1/FSPICLK/FSPIIO6/SUBSPICLK</text>
<text x="90.8" y="69.4">GPIO11/TOUCH11/ADC2_CH0/FSPID/FSPIIO5/SUBSPID</text>
<text x="278.8" y="69.4">R10</text>
<text x="278.8" y="72">100k</text>
<text x="87.3" y="77.1">GPIO14/TOUCH14/ADC2_CH3/FSPIWP/FSPIDQS/SUBSPIWP</text>
<text x="90.7" y="74.5">GPIO13/TOUCH13/ADC2_CH2/FSPIQ/FSPIIO7/SUBSPIQ</text>
<text x="107.4" y="82.1">GPIO18/U1RXD/ADC2_CH7/CLK_OUT3</text>
<text x="118.4" y="79.6">GPIO17/U1TXD/ADC2_CH6</text>
<text x="173.3" y="80.9">+3V3</text>
<text x="266.6" y="79">GND</text>
<text x="22.1" y="84.7">+3V3</text>
<text x="27.8" y="86">GND</text>
<text x="117.5" y="87.2">GPIO38/FSPIWP/SUBSPIWP</text>
<text x="136.7" y="84.7">GPIO21</text>
<text x="136.7" y="89.8">GPIO45</text>
<text x="17.2" y="91">J1</text>
<text x="17.2" y="93.6">Serial</text>
<text x="23.8" y="93.6">Debug</text>
<text x="59.4" y="92.3">SPIIO6/GPIO35/FSPID/SUBSPID</text>
<text x="59.4" y="94.8">SPIIO7/GPIO36/FSPICLK/SUBSPICLK</text>
<text x="107.4" y="94.8">GPIO47/SPICLK_P/SUBSPICLK_P_DIFF</text>
<text x="136.7" y="92.3">GPIO46</text>
<text x="170.9" y="92.9">10k</text>
<text x="171.4" y="91">R2</text>
<text x="59.4" y="97.4">SPIDQS/GPIO37/FSPIQ/SUBSPIQ</text>
<text x="102.5" y="98" transform="rotate(-90 102.5 98)">GND</text>
<text x="107.3" y="97.4">GPIO48/SPICLK_N/SUBSPICLK_N_DIFF</text>
<text x="178.5" y="99.3">10k</text>
<text x="179" y="97.4">R5</text>
<text x="95.1" y="105">GND</text>
<text x="186.1" y="106.3">5.1k</text>
<text x="186.7" y="104.4">R4</text>
<text x="197.4" y="106.3">SW1</text>
<text x="250.7" y="104.4">+5V</text>
<text x="269.1" y="104.4">+3V3</text>
<text x="133" y="112">SolderJumper_2_Open</text>
<text x="141.7" y="109.4">JP2</text>
<text x="195.1" y="108.8">SW_SPST</text>
<text x="255.6" y="110.7">AMS1117-3.3</text>
<text x="260.9" y="108.2">U5</text>
<text x="118.4" y="117.7">CN1</text>
<text x="133" y="117.7">SolderJumper_2_Open</text>
<text x="141.7" y="115.2">JP3</text>
<text x="195.1" y="117.1">SW_SPST</text>
<text x="197.4" y="114.5">SW2</text>
<text x="228.8" y="118.3">22uF</text>
<text x="229.7" y="115.8">C7</text>
<text x="237.5" y="115.8">C8</text>
<text x="237.5" y="118.3">100nF</text>
<text x="248.9" y="115.8">C9</text>
<text x="248.9" y="118.3">10uF</text>
<text x="257.7" y="114.5">VI</text>
<text x="263.1" y="118.2" transform="rotate(-90 263.1 118.2)">GND</text>
<text x="264.2" y="114.5">VO</text>
<text x="275.6" y="115.8">C10</text>
<text x="275.6" y="118.3">100nF</text>
<text x="116" y="120.2">PJ-3200</text>
<text x="121.9" y="124.7">2</text>
<text x="121.9" y="122.1">3</text>
<text x="151.1" y="126">GND</text>
<text x="195.1" y="125.3">SW_SPST</text>
<text x="197.4" y="122.8">SW3</text>
<text x="229.7" y="124.7">GND</text>
<text x="264" y="126">GND</text>
<text x="273.6" y="123.4">GND</text>
<text x="121.9" y="127.2">4</text>
<text x="205" y="131.7">GND</text>
<text x="252.6" y="130.4">MCP1700x-300xxTT</text>
<text x="260.9" y="127.9">U4</text>
<text x="257.4" y="133.6">VI</text>
<text x="263.1" y="137.5" transform="rotate(-90 263.1 137.5)">GND</text>
<text x="264.5" y="133.6">VO</text>
<text x="48.9" y="148.2">U1</text>
<text x="178" y="147.5">D2</text>
<text x="187.9" y="148.8">R8</text>
<text x="264" y="145">GND</text>
<text x="19" y="155.8">Antenna</text>
<text x="21.1" y="153.9">AE1</text>
<text x="32.3" y="154.5">GND</text>
<text x="38.1" y="150.7">DL-TX1-433M</text>
<text x="41.8" y="154.5">GND</text>
<text x="82.3" y="153.3">Transmitter</text>
<text x="94.1" y="150.7">JP1</text>
<text x="94.1" y="153.3">Power</text>
<text x="100.9" y="153.3">Selection</text>
<text x="176.1" y="150.1">POWER</text>
<text x="187.1" y="151.4">5.1k</text>
<text x="194.8" y="150.1">+3V3</text>
<text x="41.8" y="157.1">VDD</text>
<text x="41.8" y="159.6">DATA</text>
<text x="86.9" y="156.4">+3V3</text>
<text x="100.2" y="156.4">+5V</text>
<text x="175.9" y="160.2">STATUS</text>
<text x="178" y="157.7">D3</text>
<text x="187.1" y="160.2">5.1k</text>
<text x="187.9" y="157.7">R9</text>
<text x="27.3" y="167.9">C12</text>
<text x="41.8" y="162.2">ANT</text>
<text x="154.2" y="166.6">+3V3</text>
<text x="168.8" y="167.9">GND</text>
<text x="27.3" y="169.8">73pF</text>
<text x="54.6" y="173.6">U2</text>
<text x="102.9" y="173.6">C1</text>
<text x="113.7" y="173.6">C2</text>
<text x="126.4" y="173.6">C3</text>
<text x="134.5" y="172.3">WS2812B-Mini3535</text>
<text x="142.8" y="169.8">D4</text>
<text x="41.8" y="179.9">ANT</text>
<text x="45.7" y="176.1">H34B-433M</text>
<text x="102.9" y="175.5">100nF</text>
<text x="113.7" y="175.5">10uF</text>
<text x="126.4" y="175.5">22uF</text>
<text x="152" y="179.3">DIN</text>
<text x="156.6" y="179.3">DOUT</text>
<text x="157.7" y="177.4" transform="rotate(-90 157.7 177.4)">VDD</text>
<text x="41.8" y="182.5">GND</text>
<text x="41.8" y="185">VCC</text>
<text x="97.9" y="184.4">10k</text>
<text x="98.4" y="181.8">R1</text>
<text x="116.7" y="181.8">GND</text>
<text x="157.7" y="183.3" transform="rotate(-90 157.7 183.3)">VSS</text>
<text x="41.8" y="187.6">DAT</text>
<text x="79.4" y="189.5">R3</text>
<text x="79.4" y="187.6">10k</text>
<text x="83.9" y="192">BSS138</text>
<text x="86.3" y="189.5">Q1</text>
<text x="161.3" y="189.5">100nF</text>
<text x="161.3" y="186.9">C11</text>
<text x="22.1" y="193.9">GND</text>
<text x="62.7" y="192.6">GND</text>
<text x="154.8" y="195.8">GND</text>
</g>
<g font-size="1.8" fill="#a90000">
<text x="101.3" y="22.3" transform="rotate(-90 101.3 22.3)">2</text>
<text x="56.4" y="25.1">3</text>
<text x="144.7" y="27.7">36</text>
<text x="144.7" y="25.1">37</text>
<text x="254.7" y="25.8">A4</text>
<text x="56.4" y="32.8">8</text>
<text x="56.4" y="35.3">9</text>
<text x="144.7" y="35.3">13</text>
<text x="144.7" y="32.8">14</text>
<text x="254.6" y="33.4">B5</text>
<text x="254.7" y="30.9">A5</text>
<text x="55.8" y="40.4">32</text>
<text x="144.7" y="40.4">27</text>
<text x="254.6" y="41">B7</text>
<text x="254.7" y="38.5">A7</text>
<text x="55.8" y="42.9">33</text>
<text x="55.8" y="45.5">34</text>
<text x="144.7" y="45.5">38</text>
<text x="144.7" y="42.9">39</text>
<text x="254.6" y="46.1">B6</text>
<text x="254.7" y="43.6">A6</text>
<text x="55.8" y="48">35</text>
<text x="144.7" y="48">15</text>
<text x="145.3" y="50.5">4</text>
<text x="145.3" y="53.1">5</text>
<text x="254.7" y="53.7">A8</text>
<text x="145.3" y="55.6">6</text>
<text x="145.3" y="58.2">7</text>
<text x="254.6" y="56.3">B8</text>
<text x="144.7" y="60.7">12</text>
<text x="144.7" y="63.2">17</text>
<text x="144.7" y="65.8">18</text>
<text x="268.4" y="62.8" transform="rotate(-90 268.4 62.8)">A1</text>
<text x="276" y="62.9" transform="rotate(-90 276 62.9)">S1</text>
<text x="144.7" y="68.3">19</text>
<text x="144.7" y="70.9">20</text>
<text x="144.7" y="73.4">21</text>
<text x="144.7" y="75.9">22</text>
<text x="46.3" y="79.8">1</text>
<text x="46.3" y="82.3">2</text>
<text x="144.7" y="78.5">10</text>
<text x="144.7" y="81">11</text>
<text x="144.7" y="83.6">23</text>
<text x="46.3" y="84.8">3</text>
<text x="46.3" y="87.4">4</text>
<text x="46.3" y="89.9">5</text>
<text x="144.7" y="88.6">26</text>
<text x="144.7" y="86.1">31</text>
<text x="46.3" y="92.5">6</text>
<text x="46.3" y="95">7</text>
<text x="55.8" y="91.2">28</text>
<text x="55.8" y="93.7">29</text>
<text x="144.7" y="91.2">16</text>
<text x="144.7" y="93.7">24</text>
<text x="55.8" y="96.3">30</text>
<text x="101.3" y="101" transform="rotate(-90 101.3 101)">1</text>
<text x="144.7" y="96.3">25</text>
<text x="194.9" y="112.5">1</text>
<text x="202.5" y="112.5">2</text>
<text x="255.2" y="113.4">3</text>
<text x="267.9" y="113.4">2</text>
<text x="125.7" y="123.6">2</text>
<text x="125.7" y="121">3</text>
<text x="140.3" y="123.3">1</text>
<text x="140.3" y="125.8">1</text>
<text x="145.3" y="123.3">2</text>
<text x="145.3" y="125.8">2</text>
<text x="194.9" y="120.7">1</text>
<text x="202.5" y="120.7">2</text>
<text x="262" y="120.7" transform="rotate(-90 262 120.7)">1</text>
<text x="125.7" y="126.1">4</text>
<text x="194.9" y="129">1</text>
<text x="202.5" y="129">2</text>
<text x="255.2" y="132.5">3</text>
<text x="267.9" y="132.5">2</text>
<text x="262" y="139.8" transform="rotate(-90 262 139.8)">1</text>
<text x="39.3" y="153.4">1</text>
<text x="39.3" y="156">2</text>
<text x="39.3" y="158.5">3</text>
<text x="39.3" y="161">4</text>
<text x="91.4" y="161.4">3</text>
<text x="99" y="161.4">1</text>
<text x="97.9" y="162.6" transform="rotate(-90 97.9 162.6)">2</text>
<text x="156.6" y="172.8" transform="rotate(-90 156.6 172.8)">1</text>
<text x="39.3" y="178.8">1</text>
<text x="87.4" y="179.1" transform="rotate(-90 87.4 179.1)">1</text>
<text x="149.8" y="178.2">4</text>
<text x="162.5" y="178.2">2</text>
<text x="39.3" y="181.4">2</text>
<text x="39.3" y="183.9">3</text>
<text x="83.1" y="184.5">2</text>
<text x="90.7" y="184.5">3</text>
<text x="156.6" y="185.5" transform="rotate(-90 156.6 185.5)">3</text>
<text x="39.3" y="186.4">4</text>
</g>
<g font-size="1.8" fill="#0000c2">
<text x="14" y="46.7">JTAG Pads</text>
<text x="215.3" y="54.9">5.1k</text>
<text x="215.3" y="56.9">and</text>
<text x="219.9" y="56.9">CC2</text>
<text x="220.5" y="54.9">Resistors</text>
<text x="224.8" y="56.9">requests</text>
<text x="230.4" y="54.9">to</text>
<text x="233.4" y="54.9">GND on</text>
<text x="234" y="56.9">5V</text>
<text x="237.5" y="56.9">@ 1.5A</text>
<text x="241.9" y="54.9">CC1</text>
<text x="29.2" y="103.3">PSRAM Variants</text>
<text x="45.5" y="103.3">are</text>
<text x="49.7" y="103.3">not</text>
<text x="53.9" y="103.3">required</text>
<text x="62.9" y="103.3">for</text>
<text x="66.7" y="103.3">OpenShock</text>
<text x="78.2" y="103.3">firmware</text>
<text x="87.6" y="103.3">usage.</text>
<text x="110.5" y="131.2">Jumpers</text>
<text x="119.5" y="131.2">are</text>
<text x="123.7" y="131.2">for</text>
<text x="127.5" y="131.2">selectively</text>
<text x="138.7" y="131.2">cutting</text>
<text x="146.5" y="131.2">Ring</text>
<text x="151.8" y="131.2">or</text>
<text x="154.9" y="131.2">Shield</text>
<text x="161.9" y="131.2">connections</text>
<text x="224.8" y="148.3">Either</text>
<text x="231.5" y="148.3">regulator</text>
<text x="241.3" y="148.3">footprint</text>
<text x="250.6" y="148.3">can</text>
<text x="255.2" y="148.3">be</text>
<text x="258.6" y="148.3">populated,</text>
<text x="269.7" y="148.3">but</text>
<text x="273.9" y="148.3">not</text>
<text x="278.1" y="148.3">both</text>
<text x="39.4" y="167.9">Coupling</text>
<text x="48.8" y="167.9">for</text>
<text x="52.7" y="167.9">433MHz</text>
<text x="61.3" y="167.9">@ 50Ohm</text>
<text x="39.4" y="169.9">No</text>
<text x="43" y="169.9">idea</text>
<text x="48.2" y="169.9">if</text>
<text x="50.7" y="169.9">it's</text>
<text x="54.8" y="169.9">gonna</text>
<text x="61.7" y="169.9">work!</text>
<text x="67.8" y="169.9">Can</text>
<text x="72.5" y="169.9">remove</text>
<text x="80.5" y="169.9">easily.</text>
<text x="14" y="197.2">Either</text>
<text x="20.6" y="197.2">transmitter</text>
<text x="32.3" y="197.2">footprint</text>
<text x="41.6" y="197.2">can</text>
<text x="46.2" y="197.2">be</text>
<text x="49.6" y="197.2">populated,</text>
<text x="60.7" y="197.2">but</text>
<text x="64.9" y="197.2">not</text>
<text x="69.1" y="197.2">both</text>
</g>
<text font-size="1.1" fill="#840000" x="157.8" y="183.2">RGB</text>
</svg>
